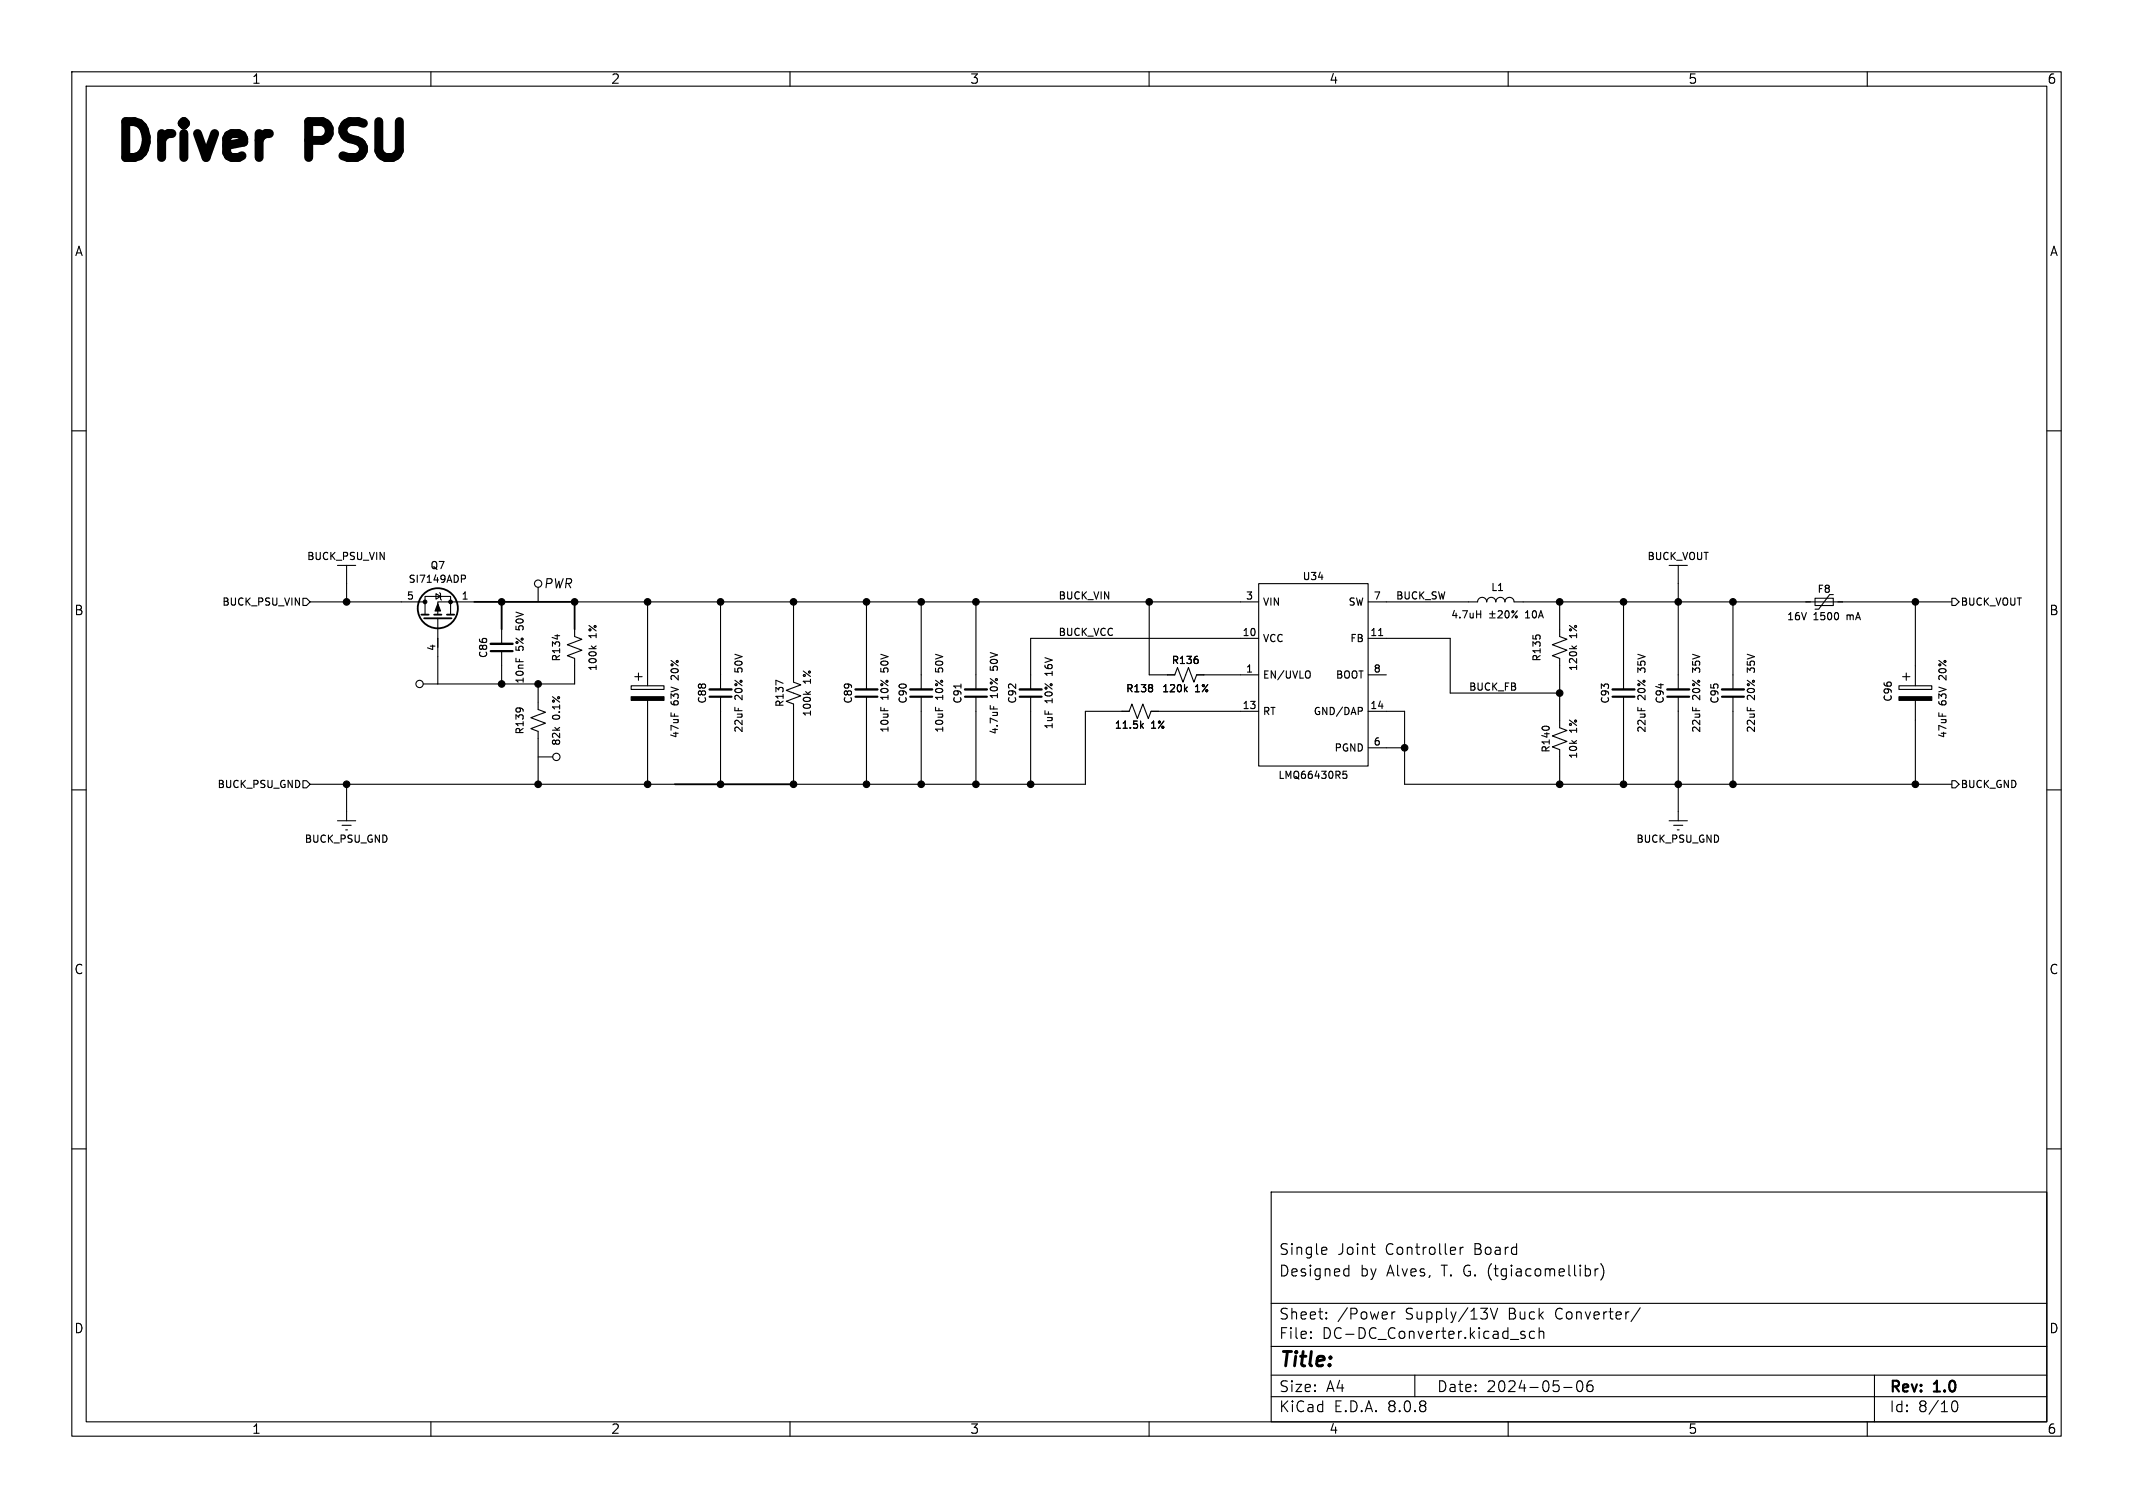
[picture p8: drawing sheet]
<svg xmlns="http://www.w3.org/2000/svg" width="297mm" height="210mm" viewBox="0 0 297 210" stroke-linecap="round" stroke-linejoin="round" font-family="sans-serif">
<g fill="none" stroke="#000" stroke-width=".15">
<path d="M10 10h277v190h-277zM12 12h273v186h-273zM60 10v2M110 10v2M160 10v2M210 10v2M260 10v2M10 60h2M48.3 78.7v5.1M233.7 78.7v17.3M285 60h2M42.2 83.3h.5l.5 .5-.5 .5h-.5z"/>
<path d="M43.2 83.8h16M59.2 85.6v-2.5h3.5v2.5M60.7 82.7l.6 .4-.6 .3zM61 86.1v9.2M61.2 82.6l.1 .1v.7l.2 .2M64.2 80.1h.4l.2 .2-.1 .3h-.5M66 83.8h-5v1.8M69.8 87.6v2.1M69.8 90.7v4.6M71.8 91.7v.4M71.9 98.6h.7M72.3 98.6h.1"/>
<path d="M74.9 95.3v3.5l1 .4-2 .7 2 .8-2 .8 1 .4v7.3M74.9 81.8v2M77.6 88.4v.6M80 87.6v1l1 .4-2 .8 2 .8-2 .7 1 .4v3.6h-21.1M80 83.8h95.3M82.3 90l.4 .3M83 90l-.4 .2M87.9 95.5h4.6v.5h-4.6zM88.4 94.2h1M88.9 93.7v1M90.2 83.8v11.7M90.2 97.5v11.7"/>
<path d="M93.4 99.3v.4M100.3 83.8v12.2M100.3 97v12.2M102.3 98.5v.5M109 95.2l-1-.5v.7M110.5 83.8v11.2l1 .4-2 .7 2 .8-2 .8 1 .3v11.2h40.6v-10.1h6.1l.4-1.1 .8 2.1 .7-2.1 .8 2.1 .4-1h15M112.2 96.3l.4 .4M112.8 96.3l-.3 .3M120.6 83.8v12.2M120.6 97v12.2M122.6 98.5v.5M128.3 83.8v12.2"/>
<path d="M128.3 97v12.2M130.3 98.5v.5M133.8 95.3v.5M135.9 83.8v12.2M135.9 97v12.2M137.9 98.3v.4M143.5 97v12.2M160 83.8v10.2h3.6l.4-1 .7 2 .8-2 .7 2 .4-1h8.7M160.4 95.4v.3M160.4 95.9v.3M165 96l.3 .3M165.3 95.7l-.4 .4"/>
<path d="M166.8 91.9v.4M175.3 81.3h15.2v25.4h-15.2zM175.3 88.9h-31.8v7.1M182.3 93.5a.71 .71 0 0 1 0 .9M189.5 98.5l.2 .2v.2l-.2 .1M190.5 83.8h15.2a.64 .64 0 0 1 .7-.6 .64 .64 0 0 1 .6 .6 .64 .64 0 0 1 .6-.6 .64 .64 0 0 1 .7 .6 .64 .64 0 0 1 .6-.6 .64 .64 0 0 1 .6 .6 .64 .64 0 0 1 .7-.6 .64 .64 0 0 1 .6 .6h61M190.5 94h2.5M190.5 88.9h11.4v7.6h15.3M190.5 99.1h5.1v10.1h76.2M192 88.5h.5M205.6 85.5h.6M206.2 85.1v1"/>
<path d="M207.4 85.5h.8M207.4 86.1h.8M207.8 85.1v.8M208.6 85.1h.4l.2 .2-.6 .8h.6M209.7 85.1h.1a.53 .53 0 0 1 .3 .5 .53 .53 0 0 1-.3 .5 .66 .66 0 0 1-.1-1zM211.3 85.1l-.8 1M213.9 88.5h.5M217.2 83.8v4.8l1 .4-2 .8 2 .8-2 .7 1 .4v9.6l1 .4-2 .8 2 .8-2 .7 1 .4v4.8M218.9 90l.3 .3M219.5 90l-.4 .2M226.1 83.8v12.2M226.1 97v12.2"/>
<path d="M228.1 98.5v.5M233.7 97v17.3M235.7 98.5v.5M241.3 83.8v12.2M241.3 97v12.2M243.3 98.5v.5M252.7 83.3h2.6v1h-2.6zM255.3 82.8h-.5l-1.6 2h-.5M264.4 95.5h4.6v.5h-4.6zM264.9 94.2h1M265.4 93.7v1M266.7 83.8v11.7"/>
<path d="M266.7 97.5v11.7M270 99.3v.4M271.8 83.3h.5l.5 .5-.5 .5h-.5zM10 110h2M42.2 108.7h.5l.5 .5-.5 .5h-.5zM43.2 109.2h50.8M47 114.3h2.5M47.6 114.9h1.3M48.1 115.6h.3M48.3 109.2v5.1M74.9 105.4h2.1M158.9 101l.3 .4"/>
<path d="M159.2 100.8l-.4 .3M187.5 107.4h-.5v.5l.1-.1h.4v.2v.3l-.1 .1-.4-.1M190.5 104.1h5.1M214.9 101.2h.6M232.4 114.3h2.5M233 114.9h1.3M233.6 115.6h.2M271.8 108.7h.5l.5 .5-.5 .5h-.5zM285 110h2M10 160h2M177 166h108v32h-108zM184.2 173.7l.5 .1v.3l-.7 .1"/>
<path d="M184.7 174.6l-.5 .1M187.4 176.7l.4 .1M187.8 176.2v1.5M187.8 177.6l-.4 .1M190.9 173.7h.6M191.3 174.7h.2M203.3 173.7v1M203.7 173.7l-.2 .1-.2 .2M221.2 176.7l.3 .3v.4l-.3 .3M222.1 176.7v1M222.5 176.7l-.3 .1-.1 .2M222.9 176a1.72 1.72 0 0 1 0 2.3"/>
<path d="M285 160h2M60 198v2M110 198v2M160 198v2M177 194.5h108M177 191.5h108M177 187.5h108M177 181.5h108M182.5 186.3h.1l-.1 .1M182.5 186.3v.1M182.5 185.5v.1M182.5 185.5h.1l-.1 .1"/>
<path d="M184.7 183.6v.1M184.7 183.6h-.1l.1 .1M184.7 182.8v.1M184.7 182.8h-.1l.1 .1M193.8 182.7v1M194.2 182.7l-.2 .1-.2 .2M197 191.5v3M207.5 182.2l.5 1.5 .5-1.5M210 198v2M212.3 185.5l-.3-.1-.3 .2 .1 .2 .5 .2 .1 .1-.1 .2-.1 .1-.5-.1M213.7 185.5l-.5-.1-.2 .3v.4l.1 .2 .1 .1 .5-.1M214.3 185.5a.37 .37 0 0 1 .7 .1v.8"/>
<path d="M214.3 184.9v1.5M217.7 193.2h1.2M219.7 192.4a.36 .36 0 0 1 .3-.1 .36 .36 0 0 1 .3 .3 .77 .77 0 0 1-.4 1.2 .91 .91 0 0 1-.2-1.4zM221.7 192.3a.59 .59 0 0 0-.7 .6v.6l.1 .2 .4 .1 .2-.1 .1-.5-.1-.3h-.5l-.2 .3M228.4 182.1l-1.3 2M260 198v2M261 191.5v6.5M271.7 195.7a.55 .55 0 0 1 .4-.6h.1a.94 .94 0 0 1 0 1.5h-.1a.55 .55 0 0 1-.4-.6"/>
<circle cx="58.4" cy="95.3" r=".51"/>
<circle cx="74.9" cy="81.3" r=".51"/>
<circle cx="210.7" cy="85.2" r=".14"/>
<circle cx="211.1" cy="85.9" r=".14"/>
<circle cx="77.5" cy="105.4" r=".51"/>
</g>
<g fill="#000" stroke="#000" stroke-width=".15">
<path d="M61 84.1l.3 1h-.7zM87.9 97h4.6v.5h-4.6zM264.4 97h4.6v.5h-4.6z"/>
<circle cx="48.3" cy="83.8" r=".46"/>
<circle cx="59.2" cy="83.8" r=".25"/>
<circle cx="62.7" cy="83.8" r=".25"/>
<circle cx="69.8" cy="83.8" r=".46"/>
<circle cx="69.8" cy="95.3" r=".46"/>
<circle cx="74.9" cy="95.3" r=".46"/>
<circle cx="80" cy="83.8" r=".46"/>
<circle cx="90.2" cy="83.8" r=".46"/>
<circle cx="100.3" cy="83.8" r=".46"/>
<circle cx="110.5" cy="83.8" r=".46"/>
<circle cx="120.6" cy="83.8" r=".46"/>
<circle cx="128.3" cy="83.8" r=".46"/>
<circle cx="135.9" cy="83.8" r=".46"/>
<circle cx="160" cy="83.8" r=".46"/>
<circle cx="217.2" cy="96.5" r=".46"/>
<circle cx="217.2" cy="83.8" r=".46"/>
<circle cx="226.1" cy="83.8" r=".46"/>
<circle cx="233.7" cy="83.8" r=".46"/>
<circle cx="241.3" cy="83.8" r=".46"/>
<circle cx="266.7" cy="83.8" r=".46"/>
<circle cx="48.3" cy="109.2" r=".46"/>
<circle cx="74.9" cy="109.2" r=".46"/>
<circle cx="90.2" cy="109.2" r=".46"/>
<circle cx="100.3" cy="109.2" r=".46"/>
<circle cx="110.5" cy="109.2" r=".46"/>
<circle cx="120.6" cy="109.2" r=".46"/>
<circle cx="128.3" cy="109.2" r=".46"/>
<circle cx="135.9" cy="109.2" r=".46"/>
<circle cx="143.5" cy="109.2" r=".46"/>
<circle cx="195.6" cy="104.1" r=".46"/>
<circle cx="217.2" cy="109.2" r=".46"/>
<circle cx="226.1" cy="109.2" r=".46"/>
<circle cx="233.7" cy="109.2" r=".46"/>
<circle cx="241.3" cy="109.2" r=".46"/>
<circle cx="266.7" cy="109.2" r=".46"/>
</g>
<path d="M68.3 89.7h3.1M98.8 96h3.1M119.1 96h3.1M126.7 96h3.1M134.4 96h3M142 96h3M224.5 96h3.1M232.2 96h3M239.8 96h3" fill="none" stroke="#000" stroke-width=".33"/>
<path d="M68.3 90.7h3.1M98.8 97h3.1M119.1 97h3.1M126.7 97h3.1M134.4 97h3M142 97h3M224.5 97h3.1M232.2 97h3M239.8 97h3" fill="none" stroke="#000" stroke-width=".3"/>
<g fill="none" stroke="#000" stroke-width=".25">
<path d="M58.7 85.6h1M59.1 86.1h3.8M60.5 85.6h1M62.2 85.6h1M66 83.8h14v3.8M69.8 83.8v3.8M94 109.2h16.5"/>
<circle cx="61" cy="84.7" r="2.79"/>
</g>
<g font-size="7">
<text x="15.5" y="22.6">Driver</text>
<text x="43.7" y="22.6">PSU</text>
</g>
<text font-size="2.8" x="178" y="190.9">Title:</text>
<g font-size="2.1">
<text x="178" y="178">Designed</text>
<text x="178" y="175">Single</text>
<text x="186.2" y="175">Joint</text>
<text x="189.4" y="178">by</text>
<text x="193" y="175">Controller</text>
<text x="193.2" y="178">Alves,</text>
<text x="200.9" y="178">T. G. (tgiacomellibr)</text>
<text x="205.4" y="175">Board</text>
<text x="178" y="184">Sheet:</text>
<text x="186.2" y="184">/Power</text>
<text x="195.7" y="184">Supply/13V</text>
<text x="210.2" y="184">Buck</text>
<text x="216.8" y="184">Converter/</text>
<text x="178" y="186.7">File:</text>
<text x="184.1" y="186.7">DC-DC_Converter.kicad_sch</text>
<text x="178" y="196.9">KiCad</text>
<text x="178" y="194.1">Size:</text>
<text x="184.7" y="194.1">A4</text>
<text x="185.7" y="196.9">E.D.A.</text>
<text x="193.3" y="196.9">8.0.8</text>
<text x="200" y="194.1">Date:</text>
<text x="207" y="194.1">2024-05-06</text>
<text x="263" y="194.3">Rev:</text>
<text x="263" y="196.9">Id:</text>
<text x="267.1" y="196.9">8/10</text>
<text x="269.4" y="194.3">1.0</text>
</g>
<g font-size="1.8">
<text x="35" y="11.9">1</text>
<text x="85" y="11.9">2</text>
<text x="135" y="11.9">3</text>
<text x="185" y="11.9">4</text>
<text x="235" y="11.9">5</text>
<text x="285" y="11.9">6</text>
<text x="10.3" y="35.9">A</text>
<text x="285.3" y="35.9">A</text>
<text x="75.6" y="82.1">PWR</text>
<text x="10.3" y="85.9">B</text>
<text x="285.3" y="85.9">B</text>
<text x="10.3" y="135.9">C</text>
<text x="285.3" y="135.9">C</text>
<text x="10.3" y="185.9">D</text>
<text x="285.3" y="185.9">D</text>
<text x="35" y="199.9">1</text>
<text x="85" y="199.9">2</text>
<text x="135" y="199.9">3</text>
<text x="185" y="199.9">4</text>
<text x="235" y="199.9">5</text>
<text x="285" y="199.9">6</text>
</g>
<g font-size="1.4">
<text x="42.7" y="78.2">BUCK_PSU_VIN</text>
<text x="56.5" y="83.6">5</text>
<text x="56.8" y="81.4">SI7149ADP</text>
<text x="59.8" y="79.5">Q7</text>
<text x="64.2" y="83.6">1</text>
<text x="147.3" y="83.5">BUCK_VIN</text>
<text x="173.4" y="83.6">3</text>
<text x="181.3" y="81">U34</text>
<text x="191.2" y="83.6">7</text>
<text x="194.3" y="83.5">BUCK_SW</text>
<text x="207.5" y="82.5">L1</text>
<text x="229.3" y="78.2">BUCK_VOUT</text>
<text x="253" y="82.8">F8</text>
<text x="30.8" y="84.5">BUCK_PSU_VIN</text>
<text x="73.1" y="87.5" transform="rotate(-90 73.1 87.5)">50V</text>
<text x="83.3" y="88.9" transform="rotate(-90 83.3 88.9)">1%</text>
<text x="147.3" y="88.6">BUCK_VCC</text>
<text x="172.9" y="88.6">10</text>
<text x="175.8" y="89.6">VCC</text>
<text x="175.8" y="84.5">VIN</text>
<text x="187.6" y="84.5">SW</text>
<text x="187.9" y="89.6">FB</text>
<text x="190.7" y="88.6">11</text>
<text x="202" y="86.3">4.7uH</text>
<text x="212.6" y="86.3">10A</text>
<text x="219.8" y="88.9" transform="rotate(-90 219.8 88.9)">1%</text>
<text x="248.7" y="86.6">16V</text>
<text x="252.5" y="86.6">1500</text>
<text x="257.3" y="86.6">mA</text>
<text x="272.9" y="84.5">BUCK_VOUT</text>
<text x="60.7" y="90.8" transform="rotate(-90 60.7 90.8)">4</text>
<text x="68" y="91.8" transform="rotate(-90 68 91.8)">C86</text>
<text x="73.1" y="95.3" transform="rotate(-90 73.1 95.3)">10nF</text>
<text x="73.1" y="90.6" transform="rotate(-90 73.1 90.6)">5%</text>
<text x="78.2" y="92.2" transform="rotate(-90 78.2 92.2)">R134</text>
<text x="83.3" y="93.6" transform="rotate(-90 83.3 93.6)">100k</text>
<text x="94.7" y="94.4" transform="rotate(-90 94.7 94.4)">20%</text>
<text x="103.6" y="93.4" transform="rotate(-90 103.6 93.4)">50V</text>
<text x="113.1" y="95.2" transform="rotate(-90 113.1 95.2)">1%</text>
<text x="123.9" y="93.4" transform="rotate(-90 123.9 93.4)">50V</text>
<text x="131.5" y="93.4" transform="rotate(-90 131.5 93.4)">50V</text>
<text x="139.2" y="93.2" transform="rotate(-90 139.2 93.2)">50V</text>
<text x="146.8" y="93.9" transform="rotate(-90 146.8 93.9)">16V</text>
<text x="163" y="92.7">R136</text>
<text x="173.4" y="93.7">1</text>
<text x="175.8" y="94.7">EN/UVLO</text>
<text x="185.9" y="94.7">BOOT</text>
<text x="191.2" y="93.7">8</text>
<text x="214.7" y="92.2" transform="rotate(-90 214.7 92.2)">R135</text>
<text x="219.8" y="93.6" transform="rotate(-90 219.8 93.6)">120k</text>
<text x="229.3" y="93.4" transform="rotate(-90 229.3 93.4)">35V</text>
<text x="236.9" y="93.4" transform="rotate(-90 236.9 93.4)">35V</text>
<text x="244.6" y="93.4" transform="rotate(-90 244.6 93.4)">35V</text>
<text x="271.2" y="94.4" transform="rotate(-90 271.2 94.4)">20%</text>
<text x="78.2" y="100.2" transform="rotate(-90 78.2 100.2)">0.1%</text>
<text x="94.7" y="98.2" transform="rotate(-90 94.7 98.2)">63V</text>
<text x="98.5" y="98.1" transform="rotate(-90 98.5 98.1)">C88</text>
<text x="103.6" y="97.5" transform="rotate(-90 103.6 97.5)">20%</text>
<text x="109.3" y="98.6" transform="rotate(-90 109.3 98.6)">R137</text>
<text x="113.1" y="99.9" transform="rotate(-90 113.1 99.9)">100k</text>
<text x="118.8" y="98.1" transform="rotate(-90 118.8 98.1)">C89</text>
<text x="123.9" y="97.5" transform="rotate(-90 123.9 97.5)">10%</text>
<text x="126.5" y="98.1" transform="rotate(-90 126.5 98.1)">C90</text>
<text x="131.5" y="97.5" transform="rotate(-90 131.5 97.5)">10%</text>
<text x="134.1" y="98.1" transform="rotate(-90 134.1 98.1)">C91</text>
<text x="139.2" y="97.2" transform="rotate(-90 139.2 97.2)">10%</text>
<text x="141.7" y="98.1" transform="rotate(-90 141.7 98.1)">C92</text>
<text x="146.8" y="101.7" transform="rotate(-90 146.8 101.7)">1uF</text>
<text x="146.8" y="97.9" transform="rotate(-90 146.8 97.9)">10%</text>
<text x="155.1" y="101.7">11.5k</text>
<text x="156.7" y="96.6">R138</text>
<text x="160.3" y="101.7">1%</text>
<text x="161.7" y="96.6">120k</text>
<text x="166.4" y="96.6">1%</text>
<text x="172.9" y="98.8">13</text>
<text x="175.8" y="99.8">RT</text>
<text x="182.8" y="99.8">GND/DAP</text>
<text x="190.7" y="98.8">14</text>
<text x="204.5" y="96.2">BUCK_FB</text>
<text x="224.2" y="98.1" transform="rotate(-90 224.2 98.1)">C93</text>
<text x="229.3" y="97.5" transform="rotate(-90 229.3 97.5)">20%</text>
<text x="231.9" y="98.1" transform="rotate(-90 231.9 98.1)">C94</text>
<text x="236.9" y="97.5" transform="rotate(-90 236.9 97.5)">20%</text>
<text x="239.5" y="98.1" transform="rotate(-90 239.5 98.1)">C95</text>
<text x="244.6" y="97.5" transform="rotate(-90 244.6 97.5)">20%</text>
<text x="263.6" y="97.8" transform="rotate(-90 263.6 97.8)">C96</text>
<text x="271.2" y="98.2" transform="rotate(-90 271.2 98.2)">63V</text>
<text x="73.1" y="102.4" transform="rotate(-90 73.1 102.4)">R139</text>
<text x="78.2" y="104" transform="rotate(-90 78.2 104)">82k</text>
<text x="94.7" y="102.9" transform="rotate(-90 94.7 102.9)">47uF</text>
<text x="103.6" y="102.1" transform="rotate(-90 103.6 102.1)">22uF</text>
<text x="123.9" y="102.1" transform="rotate(-90 123.9 102.1)">10uF</text>
<text x="131.5" y="102.1" transform="rotate(-90 131.5 102.1)">10uF</text>
<text x="139.2" y="102.4" transform="rotate(-90 139.2 102.4)">4.7uF</text>
<text x="185.7" y="104.9">PGND</text>
<text x="191.2" y="103.9">6</text>
<text x="216" y="104.9" transform="rotate(-90 216 104.9)">R140</text>
<text x="219.8" y="105.8" transform="rotate(-90 219.8 105.8)">10k</text>
<text x="219.8" y="102.1" transform="rotate(-90 219.8 102.1)">1%</text>
<text x="229.3" y="102.1" transform="rotate(-90 229.3 102.1)">22uF</text>
<text x="236.9" y="102.1" transform="rotate(-90 236.9 102.1)">22uF</text>
<text x="244.6" y="102.1" transform="rotate(-90 244.6 102.1)">22uF</text>
<text x="271.2" y="102.9" transform="rotate(-90 271.2 102.9)">47uF</text>
<text x="30.2" y="109.9">BUCK_PSU_GND</text>
<text x="177.9" y="108.7">LMQ66430R5</text>
<text x="272.9" y="109.9">BUCK_GND</text>
<text x="42.3" y="117.6">BUCK_PSU_GND</text>
<text x="227.7" y="117.6">BUCK_PSU_GND</text>
</g>
</svg>
